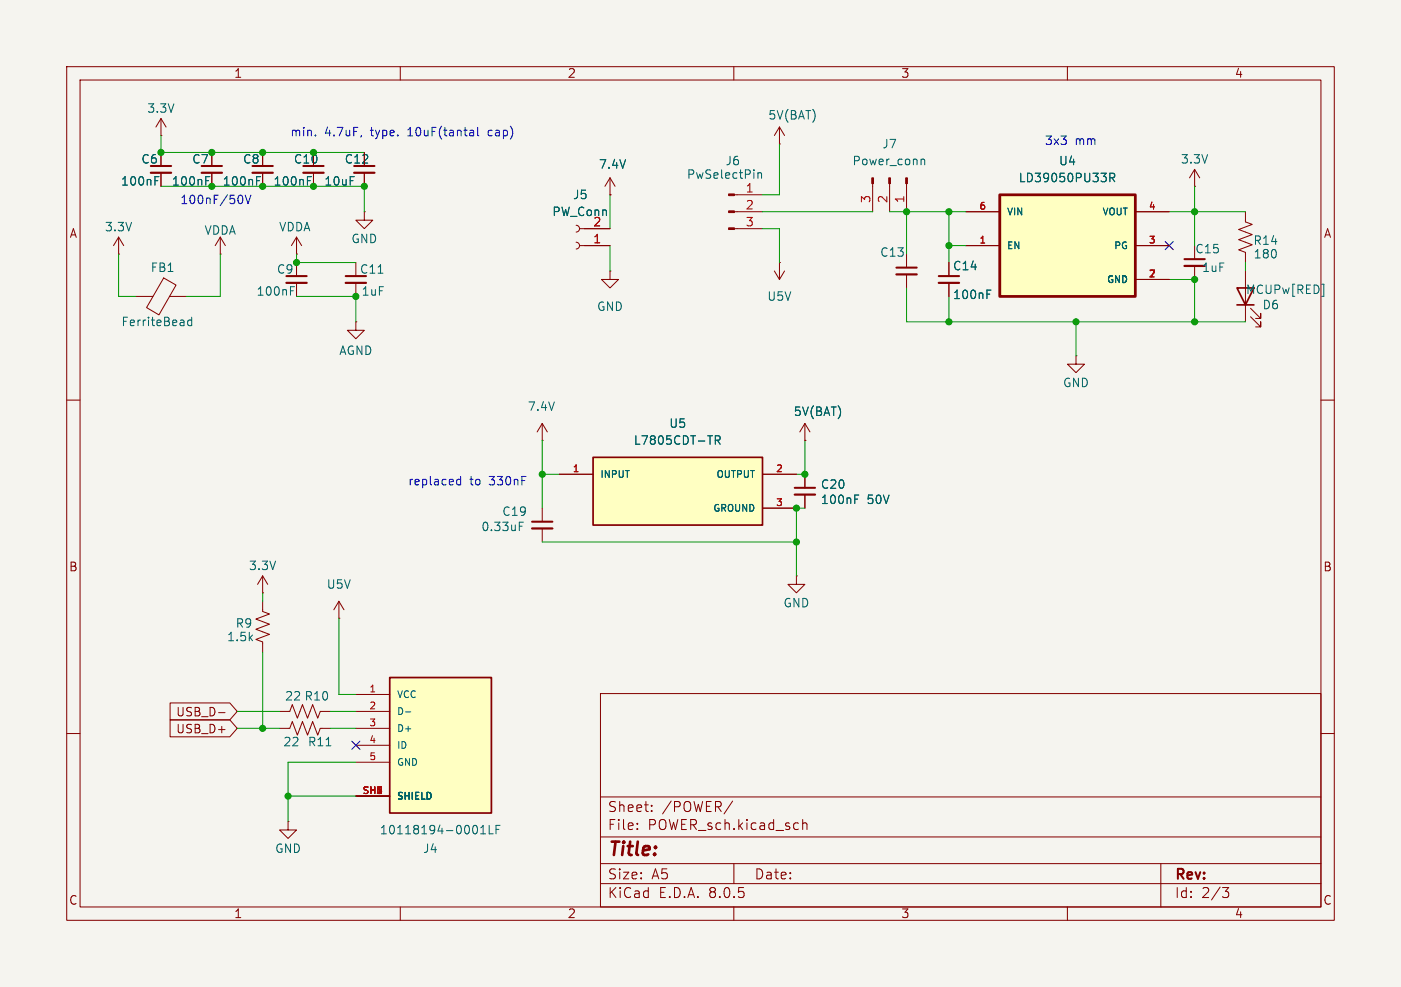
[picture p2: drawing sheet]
<svg xmlns="http://www.w3.org/2000/svg" width="210mm" height="148mm" viewBox="0 0 210 148" stroke-linecap="round" stroke-linejoin="round" font-family="sans-serif">
<path d="M0 0h210v148h-210z" fill="#f5f4ef" stroke="#f5f4ef" stroke-width=".15"/>
<g fill="none" stroke="#840000" stroke-width=".15">
<path d="M10 10h190v128h-190zM12 12h186v124h-186zM24.1 17.8l-.7 1.3M24.1 17.8v2.5M24.1 17.8l.8 1.3M60 10v2M110 10v2M160 10v2M24.1 20.3h.1M44.4 38.1h.1M44.4 35.6l-.7 1.2M44.4 35.6v2.5"/>
<path d="M44.4 35.6l.8 1.2M142.2 39.4v2M10 60h2M142.2 42.4v2.1M198 60h2M39.4 88.9h.1M39.4 86.4l-.8 1.2M39.4 86.4v2.5M39.4 86.4l.7 1.2M50.8 92.7h.1M50.8 90.2l-.8 1.2M50.8 90.2v2.5"/>
<path d="M50.8 90.2l.8 1.2M10 110h2M41.9 106.7h1.5l.4-1 .8 2 .7-2 .8 2 .8-2 .7 2 .4-1h1.5M90 104h108v32h-108zM90 119.5h108M198 110h2M60 136v2M90 132.5h108M90 129.5h108M90 125.5h108M95.5 124.2v.2M95.5 123.5v.1"/>
<path d="M97.7 121.5v.2M97.7 120.8v.1M109.8 120.1l-1.3 1.9M110 136v2M110 129.5v3M120.3 122.9v1.5M120.3 123.5a.37 .37 0 0 1 .7 .1v.8M160 136v2M174 129.5v6.5M183.3 133.1h.9l-.5 .6a.41 .41 0 0 1 .5 .2v.4l-.2 .2-.5 .1"/>
</g>
<path d="M140.7 42.4h3.1" fill="none" stroke="#840000" stroke-width=".33"/>
<path d="M140.7 41.4h3.1" fill="none" stroke="#840000" stroke-width=".3"/>
<path d="M147.9 44.1h.5M147.9 43.5h.6" fill="none" stroke="#006464" stroke-width=".15"/>
<path d="M149.9 29.2h20.3v15.3h-20.3z" fill="#ffffc2"/>
<path d="M149.9 29.2h20.3v15.3h-20.3z" fill="none" stroke="#840000" stroke-width=".41"/>
<g fill="none" stroke="#840000" stroke-width=".15">
<path d="M24.1 22.9v2M24.1 25.9v2M91.4 29.2h.1M91.4 26.7l-.7 1.2M91.4 26.7v2.5M91.4 26.7l.8 1.2M116.8 39.4h.1M116.8 39.4v2.5M135.9 38.1v2M144.8 36.8h5.1M144.8 31.8h5.1M170.2 36.8h5.1"/>
<path d="M170.2 31.8h5.1M53.3 42.4v2.1M91.4 40.6v1.3h1.3l-1.3 1.3-1.2-1.3h1.2M91.4 40.6h.1M116.1 40.6l.7 1.3M117.6 40.6l-.8 1.3M135.9 41.1v2.1M161.3 53.3v1.3h1.3l-1.3 1.3-1.3-1.3h1.3M161.3 53.3h.1M170.2 41.9h5.1M120.6 66h.1M120.6 63.5l-.7 1.3"/>
<path d="M120.6 63.5v2.5M120.6 71.1v2.1M120.6 74.2v2M120.6 63.5l.8 1.3M39.4 90.2v1.5l1 .4-2 .7 2 .8-2 .8 2 .7-2 .8 1 .4v1.5M119.4 86.4v1.2h1.2l-1.2 1.3-1.3-1.3h1.3M119.4 86.4h.1"/>
</g>
<path d="M23.2 27.1h.4M23.2 26.5h.6M166.4 26.6h.6l.1-.2-.1-.3-.1-.1h-.5v1.2M166.7 26.6l.4 .6M56.7 41h.7M128.1 74.8h.5M128.1 74.2h.6" fill="none" stroke="#006464" stroke-width=".15"/>
<path d="M22.6 25.9h3.1M51.8 42.4h3.1M134.4 41.1h3M119.1 74.2h3.1" fill="none" stroke="#840000" stroke-width=".33"/>
<path d="M22.6 24.9h3.1M51.8 41.4h3.1M134.4 40.1h3M119.1 73.2h3.1" fill="none" stroke="#840000" stroke-width=".3"/>
<path d="M88.9 68.6h25.4v10.1h-25.4z" fill="#ffffc2"/>
<path d="M88.9 68.6h25.4v10.1h-25.4z" fill="none" stroke="#840000" stroke-width=".25"/>
<g fill="none" stroke="#840000" stroke-width=".15">
<path d="M116.8 19.1l-.7 1.2M116.8 19.1v2.5M116.8 19.1l.8 1.2M33 38.1h.1M33 35.6l-.7 1.2M33 35.6v2.5M33 35.6l.8 1.2M110.1 34.3h4.2M110.1 31.8h4.2M110.1 29.2h4.2M116.8 21.6h.1M130.8 27.5v4.3"/>
<path d="M133.3 27.5v4.3M135.9 27.5v4.3M179.1 27.9h.1M179.1 25.4l-.8 1.3M179.1 25.4v2.5M179.1 25.4l.7 1.3M53.3 48.3v1.2h1.3l-1.3 1.3-1.2-1.3h1.2M53.3 48.3h.1M83.8 71.1h5.1M114.3 71.1h5.1M114.3 76.2h5.1M41.9 109.2h1.5l.4-1 .8 2 .7-2 .8 2 .8-2 .7 2 .4-1h1.5"/>
<path d="M43.2 123.2v1.3h1.2l-1.2 1.2-1.3-1.2h1.3M43.2 123.2h.1"/>
</g>
<path d="M113.6 25.9v.8M113.6 26l.2-.1 .3 .1 .1 .7M138.1 23.9v.8M138.1 24l.1-.1h.4v.8M107.2 66h.6l.1-.2v-.3l-.2-.2h-.5v1.3M107.5 66l.4 .6M48.9 111.8h.7" fill="none" stroke="#006464" stroke-width=".15"/>
<g fill="#840000" stroke="#840000" stroke-width=".15">
<path d="M130.7 26.7h.2v.8h-.2z"/>
<path d="M133.2 26.7h.3v.8h-.3z"/>
<path d="M135.8 26.7h.2v.8h-.2z"/>
<path d="M109.2 34.2h.9v.2h-.9z"/>
<path d="M109.2 31.6h.9v.3h-.9z"/>
<path d="M109.2 29.1h.9v.2h-.9z"/>
</g>
<path d="M58.4 101.6h15.3v20.3h-15.3z" fill="#ffffc2"/>
<path d="M185.4 43.2h2.6l-1.3 2.5zM185.4 45.7h2.6M58.4 101.6h15.3v20.3h-15.3z" fill="none" stroke="#840000" stroke-width=".25"/>
<g fill="none" stroke="#840000" stroke-width=".15">
<path d="M17.8 38.1h.1M17.8 35.6l-.8 1.2M17.8 35.6v2.5M17.8 35.6l.7 1.2M24.1 22.9v2M24.1 25.9v2M31.7 22.9v2M31.7 25.9v2M39.4 22.9v2M39.4 25.9v2M44.4 39.4v2M47 25.9v2"/>
<path d="M54.6 31.8v1.2h1.3l-1.3 1.3-1.3-1.3h1.3M54.6 31.8h.1M54.6 25.9v2M86.4 33.8a.51 .51 0 0 1 .5 .5 .51 .51 0 0 1-.5 .5M86.4 36.3a.51 .51 0 0 1 .5 .5 .51 .51 0 0 1-.5 .5M86.9 34.3h4.5M86.9 36.8h4.5M91.4 29.2h.1M142.2 39.4v2M144.8 36.8h5.1M144.8 31.8h5.1M170.2 36.8h5.1"/>
<path d="M170.2 31.8h5.1M179.1 36.8v2.1M179.1 39.9v2M186.7 31.8v1.5l1 .4-2 .7 2 .8-2 .7 2 .8-2 .8 1 .3v1.6M20.3 44.5h2.6M24.5 41.7l1.9 1-2.6 4.5-1.8-1.1zM25.4 44.5h2.5M44.4 42.4v2.1M142.2 42.4v2.1M170.2 41.9h5.1M186.7 40.6v7.7M187.5 47.5l1.5 1.5v-.7v.7h-.8"/>
<path d="M187.5 46.2l1.5 1.6v-.8v.8h-.8M81.3 66h.1M81.3 63.5v2.5M81.3 76.2v2M81.3 79.2v2.1M81.3 63.5l-.8 1.3M81.3 63.5l.7 1.3M83.8 71.1h5.1M114.3 71.1h5.1M114.3 76.2h5.1M120.6 66h.1M120.6 71.1v2.1"/>
<path d="M120.6 74.2v2M25.5 105.4h8.9l1.2 1.3-1.2 1.3h-8.9zM25.5 107.9h8.9l1.2 1.3-1.2 1.3h-8.9zM32.8 106.9h.9M53.3 104.1h5.1M53.3 106.7h5.1M53.3 109.2h5.1M53.3 111.8h5.1M53.3 114.3h5.1M53.3 119.4h5.1"/>
</g>
<g fill="none" stroke="#006464" stroke-width=".15">
<path d="M23.2 27.1h.4M23.2 26.5h.6M30.8 27.1h.5M30.8 26.5h.6M38.5 27.1h.4M38.5 26.5h.6M46.1 27.1h.4M46.1 26.5h.6M166.4 26.6h.6l.1-.2-.1-.3-.1-.1h-.5v1.2M166.7 26.6l.4 .6M28.7 47.6v1.2M28.7 48.1l-.3-.1-.3 .2v.4l.1 .2h.5"/>
<path d="M43.5 43.6h.5M43.5 43h.6M147.9 44.1h.5M147.9 43.5h.6M198.1 42.6h.3v1.8h-.3M77.8 78.9h.5M77.8 78.3h.6M107.2 66h.6l.1-.2v-.3l-.2-.2h-.5v1.3M107.5 66l.4 .6M128.1 74.8h.5M128.1 74.2h.6M60.8 106.8h.8"/>
<path d="M72.1 125h.7M72.1 124.1l.3-.3v1.2M73.3 123.8v1.2h.6M74.4 124.4h.4M75 123.8h-.6v1.2"/>
</g>
<path d="M30.2 25.9h3.1M37.8 25.9h3.1M45.5 25.9h3M53.1 25.9h3M177.5 39.9h3.1M42.9 42.4h3.1M79.8 79.2h3" fill="none" stroke="#840000" stroke-width=".33"/>
<path d="M30.2 24.9h3.1M37.8 24.9h3.1M45.5 24.9h3M53.1 24.9h3M177.5 38.9h3.1M42.9 41.4h3.1M79.8 78.2h3" fill="none" stroke="#840000" stroke-width=".3"/>
<path d="M70.8 19.5l.2 .2v.7M71 19.8l-.4 .1M71.6 19.1v1.1l.2 .2M36.1 29.3a.79 .79 0 0 1 0 1.2M36.8 29.3l.4 1.2 .4-1.2M47.3 20.3v.1M54.2 20.3l-.1 .2M71 20.3l-.4 .1M69 71.4v1.3M69 71.9h-.3l-.3 .2v.4l.2 .2h.4" fill="none" stroke="#0000c2" stroke-width=".15"/>
<g fill="none" stroke="#009600" stroke-width=".15">
<path d="M17.8 38.1v6.4h2.5M24.1 20.3v2.6h30.5M24.1 27.9h30.5v3.9M33 38.1v6.4h-5.1M44.4 38.1v1.3h8.9M91.4 29.2v5.1M91.4 36.8v3.8M114.3 31.8h16.5M114.3 34.3h2.5v5.1M116.8 21.6v7.6h-2.5M133.3 31.8h11.5M135.9 31.8v6.3"/>
<path d="M142.2 36.8h2.6M142.2 31.8v7.6M175.3 31.8h11.4M179.1 27.9v8.9M186.7 39.4v1.2M44.4 44.5h8.9v3.8M135.9 43.2v5.1h50.8M142.2 44.5v3.8M161.3 48.3v5M175.3 41.9h3.8v6.4M81.3 66v10.2M81.3 71.1h2.5"/>
<path d="M120.6 66v5.1h-1.2M120.6 76.2h-1.2v10.2M39.4 88.9v1.3M39.4 97.8v11.4M50.8 92.7v11.4h2.5M81.3 81.3h38.1M35.6 109.2h6.3M35.6 106.7h6.3M43.2 119.4h10.1M49.5 109.2h3.8M49.5 106.7h3.8M53.3 114.3h-10.1v8.9"/>
</g>
<path d="M174.7 36.2l1.2 1.2M175.9 36.2l-1.2 1.2M52.7 111.2l1.2 1.2M53.9 111.2l-1.2 1.2" fill="none" stroke="#000084" stroke-width=".15"/>
<g fill="#009600" stroke="#009600" stroke-width=".15">
<circle cx="43.2" cy="119.4" r=".46"/>
<circle cx="39.4" cy="109.2" r=".46"/>
<circle cx="44.4" cy="39.4" r=".46"/>
<circle cx="81.3" cy="71.1" r=".46"/>
<circle cx="161.3" cy="48.3" r=".46"/>
<circle cx="142.2" cy="48.3" r=".46"/>
<circle cx="179.1" cy="41.9" r=".46"/>
<circle cx="179.1" cy="48.3" r=".46"/>
<circle cx="142.2" cy="31.8" r=".46"/>
<circle cx="135.9" cy="31.8" r=".46"/>
<circle cx="179.1" cy="31.8" r=".46"/>
<circle cx="39.4" cy="27.9" r=".46"/>
<circle cx="39.4" cy="22.9" r=".46"/>
<circle cx="47" cy="22.9" r=".46"/>
<circle cx="53.3" cy="44.5" r=".46"/>
<circle cx="31.7" cy="22.9" r=".46"/>
<circle cx="31.7" cy="27.9" r=".46"/>
<circle cx="54.6" cy="27.9" r=".46"/>
<circle cx="47" cy="27.9" r=".46"/>
<circle cx="24.1" cy="22.9" r=".46"/>
<circle cx="120.6" cy="71.1" r=".46"/>
<circle cx="119.4" cy="76.2" r=".46"/>
<circle cx="142.2" cy="36.8" r=".46"/>
<circle cx="119.4" cy="81.3" r=".46"/>
</g>
<text font-size="2.8" fill="#840000" x="91" y="128.9">Title:</text>
<g font-size="2.1" fill="#840000">
<text x="91" y="124.7">File:</text>
<text x="91" y="122">Sheet:</text>
<text x="97.1" y="124.7">POWER_sch.kicad_sch</text>
<text x="99.2" y="122">/POWER/</text>
<text x="91" y="134.9">KiCad</text>
<text x="91" y="132.1">Size:</text>
<text x="97.7" y="132.1">A5</text>
<text x="98.7" y="134.9">E.D.A.</text>
<text x="106.3" y="134.9">8.0.5</text>
<text x="113" y="132.1">Date:</text>
<text x="176" y="132.3">Rev:</text>
<text x="176" y="134.9">Id:</text>
<text x="180.1" y="134.9">2/3</text>
</g>
<g font-size="1.8" fill="#840000">
<text x="35" y="11.9">1</text>
<text x="85" y="11.9">2</text>
<text x="135" y="11.9">3</text>
<text x="185" y="11.9">4</text>
<text x="44" y="24.7">C10</text>
<text x="51.6" y="24.7">C12</text>
<text x="10.3" y="35.9">A</text>
<text x="198.4" y="35.9">A</text>
<text x="10.3" y="85.9">B</text>
<text x="198.3" y="85.9">B</text>
<text x="26.3" y="107.6">USB_D-</text>
<text x="26.3" y="110.2">USB_D+</text>
<text x="10.3" y="135.9">C</text>
<text x="35" y="137.9">1</text>
<text x="85" y="137.9">2</text>
<text x="135" y="137.9">3</text>
<text x="185" y="137.9">4</text>
<text x="198.3" y="135.9">C</text>
</g>
<g font-size="1.8" fill="#006464">
<text x="22" y="17.1">3.3V</text>
<text x="115.1" y="18.1">5V(BAT)</text>
<text x="132.2" y="22.5">J7</text>
<text x="18" y="28">100nF</text>
<text x="21.1" y="24.7">C6</text>
<text x="25.7" y="28">100nF</text>
<text x="28.7" y="24.7">C7</text>
<text x="33.3" y="28">100nF</text>
<text x="36.3" y="24.7">C8</text>
<text x="40.9" y="28">100nF</text>
<text x="48.5" y="28">10uF</text>
<text x="89.7" y="25.5">7.4V</text>
<text x="102.9" y="27">PwSelectPin</text>
<text x="108.7" y="25">J6</text>
<text x="127.7" y="25">Power_conn</text>
<text x="152.6" y="27.5">LD39050PU33R</text>
<text x="158.6" y="25">U4</text>
<text x="176.9" y="24.7">3.3V</text>
<text x="15.6" y="34.9">3.3V</text>
<text x="30.6" y="35.4">VDDA</text>
<text x="41.7" y="34.9">VDDA</text>
<text x="82.7" y="32.6">PW_Conn</text>
<text x="85.8" y="30.1">J5</text>
<text x="22.5" y="41">FB1</text>
<text x="41.4" y="41.2">C9</text>
<text x="52.6" y="36.7">GND</text>
<text x="53.9" y="41.2">C11</text>
<text x="131.8" y="38.7">C13</text>
<text x="142.8" y="40.7">C14</text>
<text x="179.1" y="38.2">C15</text>
<text x="180.1" y="41">1uF</text>
<text x="187.8" y="36.9">R14</text>
<text x="187.8" y="39">180</text>
<text x="38.4" y="44.6">100nF</text>
<text x="54.1" y="44.6">1uF</text>
<text x="89.4" y="46.8">GND</text>
<text x="114.9" y="45.3">U5V</text>
<text x="142.8" y="45.1">100nF</text>
<text x="186.7" y="44.3">MCUPw[RED]</text>
<text x="189.2" y="46.6">D6</text>
<text x="18.1" y="49.1">FerriteBead</text>
<text x="50.8" y="53.4">AGND</text>
<text x="159.3" y="58.3">GND</text>
<text x="79" y="61.8">7.4V</text>
<text x="100.2" y="64.4">U5</text>
<text x="118.9" y="62.6">5V(BAT)</text>
<text x="94.9" y="66.9">L7805CDT-TR</text>
<text x="75.2" y="77.6">C19</text>
<text x="122.9" y="75.8">100nF</text>
<text x="122.9" y="73.5">C20</text>
<text x="130" y="75.8">50V</text>
<text x="72.1" y="79.9">0.33uF</text>
<text x="37.2" y="85.7">3.3V</text>
<text x="48.9" y="88.5">U5V</text>
<text x="35.2" y="94.3">R9</text>
<text x="117.3" y="91.3">GND</text>
<text x="33.9" y="96.4">1.5k</text>
<text x="42.6" y="105.3">22 R10</text>
<text x="42.4" y="112.1">22</text>
<text x="46.1" y="112.1">R11</text>
<text x="56.8" y="125.3">10118194-0001LF</text>
<text x="41.1" y="128.1">GND</text>
<text x="63.3" y="128.1">J4</text>
</g>
<g font-size="1.8" fill="#0000c2">
<text x="43.4" y="20.8">min.</text>
<text x="48.7" y="20.8">4.7uF,</text>
<text x="55.7" y="20.8">type.</text>
<text x="61.4" y="20.8">10uF(tantal</text>
<text x="73.6" y="20.8">cap)</text>
<text x="156.5" y="21.9">3x3</text>
<text x="161.1" y="21.9">mm</text>
<text x="26.9" y="30.9">100nF/50V</text>
<text x="61.1" y="73">replaced</text>
<text x="70.4" y="73">to</text>
<text x="73.5" y="73">330nF</text>
</g>
<g font-size="1.8" fill="#a90000">
<text x="111.7" y="29">1</text>
<text x="88.8" y="34">2</text>
<text x="111.7" y="31.5">2</text>
<text x="111.7" y="34">3</text>
<text x="130.6" y="30.6" transform="rotate(-90 130.6 30.6)">3</text>
<text x="133.1" y="30.6" transform="rotate(-90 133.1 30.6)">2</text>
<text x="135.6" y="30.6" transform="rotate(-90 135.6 30.6)">1</text>
<text x="88.8" y="36.6">1</text>
</g>
<g font-size="1.4" fill="#a90000">
<text x="146.7" y="31.5">6</text>
<text x="172.1" y="31.5">4</text>
<text x="146.7" y="36.6">1</text>
<text x="172.1" y="36.6">3</text>
<text x="172.1" y="41.7">7</text>
<text x="85.7" y="70.9">1</text>
<text x="116.2" y="70.9">2</text>
<text x="116.2" y="75.9">3</text>
<text x="55.3" y="103.9">1</text>
<text x="55.3" y="106.4">2</text>
<text x="55.3" y="109">3</text>
<text x="55.3" y="111.5">4</text>
<text x="54.3" y="119.1">SH1</text>
<text x="55.3" y="114">5</text>
<text x="56.2" y="119.1">2</text>
</g>
<g font-size="1.4" fill="#006464">
<text x="150.9" y="32.5">VIN</text>
<text x="165.1" y="32.5">VOUT</text>
<text x="150.9" y="37.6">EN</text>
<text x="166.9" y="37.6">PG</text>
<text x="165.8" y="42.6">GND</text>
<text x="89.9" y="71.9">INPUT</text>
<text x="107.3" y="71.9">OUTPUT</text>
<text x="106.8" y="76.9">GROUND</text>
<text x="59.4" y="104.9">VCC</text>
<text x="59.4" y="107.4">D-</text>
<text x="59.4" y="110">D+</text>
<text x="59.4" y="112.5">ID</text>
<text x="59.4" y="115">GND</text>
<text x="59.4" y="120.1">SHIELD</text>
</g>
</svg>
